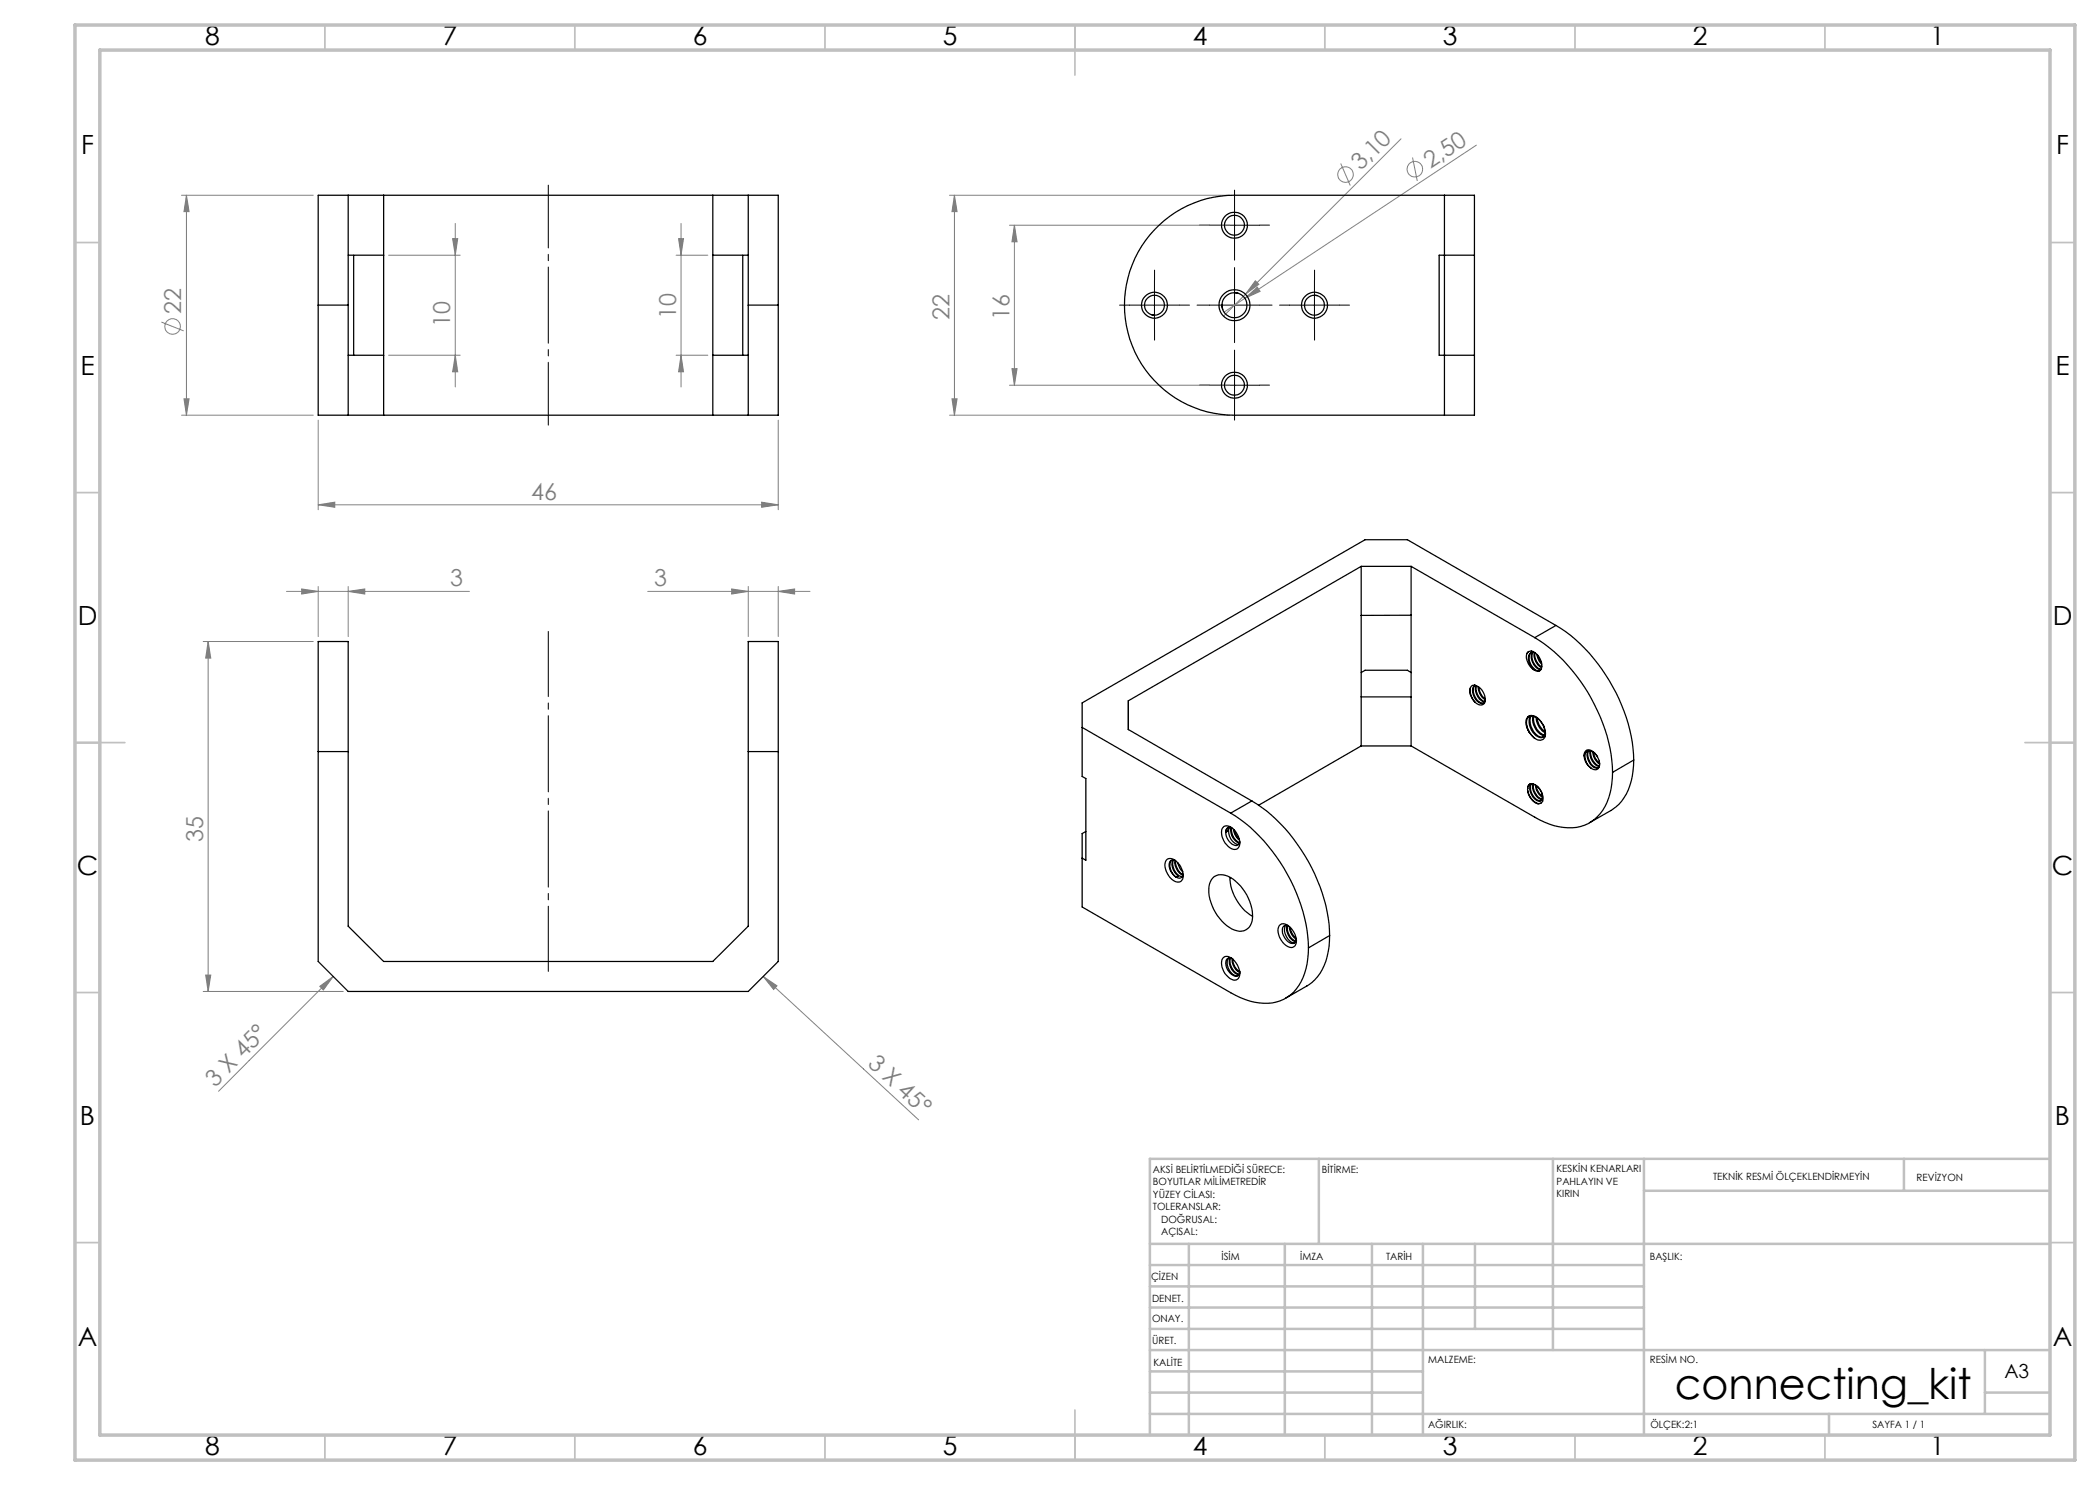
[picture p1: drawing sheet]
<svg xmlns="http://www.w3.org/2000/svg" width="420mm" height="297mm" viewBox="0 0 420 297" stroke-linecap="round" stroke-linejoin="round" font-family="sans-serif">
<g fill="none" stroke="#808080" stroke-width=".2">
<path d="M36.3 39h26.4M37.3 39l.5 3.3h-1zM37.3 39v44M189.9 39h56M190.9 39l.5 3.3h-1zM190.9 39v44M268.1 32.7l2 4.4M280.2 27.8l-31.1 31M282.5 31.5l1 4.7M295.3 29l-50.5 33.4M77.7 51h14.3M90.5 47.7h1l-.4 3.3z"/>
<path d="M91.1 44.7v32.7M135.2 51h6.4M135.7 47.7h1l-.5 3.3zM136.2 44.7v32.7M201.9 45h44M202.9 45v32M202.9 45l.5 3.4h-1zM249 59.7l2.5-2.3 .5 .9zM249.1 58.8l-4.4 4.4M251.1 56.2l.7 .7-2.7 1.9zM32.3 64.4l4.4 1.8M36.8 79.8h1l-.5 3.2z"/>
<path d="M77.7 71h14.3M91.1 71l.4 3.4h-1zM135.2 71h6.4M136.2 71l.5 3.4h-1zM190.4 79.8h1l-.5 3.2zM201.9 77h44M202.4 73.7h1l-.5 3.3zM36.3 83h26.4M63.6 84v17.9M155.6 84v17.9M189.9 83h56M57.3 118.3h36.6"/>
<path d="M60.3 117.8l3.3 .5-3.3 .5zM63.6 101l3.4-.6v1.1zM63.6 117.3v10M63.6 101h92M69.6 118.3l3.4-.5v1zM69.6 117.3v10M129.5 118.3h32.5M146.3 117.8l3.3 .5-3.3 .5zM149.6 117.3v10M152.3 100.4l3.3 .6-3.3 .5zM155.6 118.3l3.3-.5v1zM155.6 117.3v10"/>
<path d="M40.6 128.3h22.1M41.6 128.3l.6 3.3h-1.1zM41.6 128.3v70M40.6 198.3h28.1M41.1 195h1.1l-.6 3.3zM64 197.3l2.6-2-1.9 2.7zM66.6 195.3l-22.9 23M152.6 195.3l2.8 1.9-.7 .7zM152.6 195.3l31.1 28.7"/>
<circle cx="269.1" cy="34.9" r="1.55"/>
<circle cx="283" cy="33.8" r="1.55"/>
<circle cx="34.5" cy="65.3" r="1.56"/>
</g>
<path d="M109.7 37v48" fill="none" stroke="#000" stroke-width=".2" stroke-dasharray="15.2 1.3 1.3 1.3" stroke-dashoffset="2.7"/>
<g fill="none" stroke="#000" stroke-width=".2" stroke-dasharray="15.2 1.3 1.3 1.3">
<path d="M230.9 56v-2M241.9 45h-2M246.9 56v-2.5M246.9 40v-2M246.9 50v2M251.9 45h2M262.9 56v-2M225.9 61h-2M230.9 66v2M235.9 61h2M241.9 61h-2.5M241.9 77h-2"/>
<path d="M246.9 66v2.5M246.9 72v-2M251.9 61h2.5M251.9 77h2M257.9 61h-2M262.9 66v2M267.9 61h2M246.9 82v2"/>
</g>
<path d="M109.7 126.3v68" fill="none" stroke="#000" stroke-width=".2" stroke-dasharray="15.2 1.3 1.3 1.3" stroke-dashoffset="2.2"/>
<path d="M230.9 56.1v9.9M241.9 45h10M246.9 40v10.1M246.9 56.1v9.9M262.9 56.1v9.9M225.9 61h10M241.9 61h10M241.9 77h10M246.9 72v10.1M257.9 61h10" fill="none" stroke="#000" stroke-width=".2"/>
<g fill="none" stroke="#c0c0c0" stroke-width=".35">
<path d="M65 5v5M115 5v5M165 5v5M215 5v10M265 5v5M315 5v5M365 5v5M15 48.5h5M410 48.5h5M15 98.5h5M410 98.5h5M15 148.5h10"/>
<path d="M405 148.5h10M15 198.5h5M410 198.5h5M15 248.5h5M410 248.5h5M65 287v5M115 287v5M165 287v5M215 282v10M265 287v5M315 287v5M365 287v5"/>
</g>
<g fill="none" stroke="#c0c0c0" stroke-width=".5">
<path d="M263.8 231.8v17M310.6 231.8v38.2M328.8 231.8v55.2M328.8 238.2h81.2M380.8 231.8v6.4M410 231.8h-180v55.2M230 248.8h180M230 257.3h98.8M230 253h98.8M237.8 248.8v38.2M257 248.8v38.2M274.4 248.8v38.2"/>
<path d="M284.6 248.8v38.2M295 248.8v17M230 265.8h98.8M230 261.5h98.8M230 278.5h54.6M230 274.3h54.6M230 270h180M397 278.5h13M397 270v12.8M230 282.8h180M365.8 282.8v4.2"/>
</g>
<path d="M15 5h400v287h-400zM20 10h390v277h-390z" fill="none" stroke="#c0c0c0" stroke-width=".7"/>
<g fill="#808080">
<path d="M249 59.7l2.5-2.3 .5 .9z"/>
<path d="M64 197.3l2.6-2-1.9 2.7z"/>
<path d="M251.1 56.2l.7 .7-2.7 1.9z"/>
<path d="M152.6 195.3l2.8 1.9-.7 .7z"/>
<path d="M63.6 101l3.4-.6v1.1zM152.3 100.4l3.3 .6-3.3 .5zM60.3 117.8l3.3 .5-3.3 .5zM69.6 118.3l3.4-.5v1z"/>
<path d="M146.3 117.8l3.3 .5-3.3 .5zM155.6 118.3l3.3-.5v1z"/>
<path d="M136.2 71l.5 3.4h-1zM135.7 47.7h1l-.5 3.3z"/>
<path d="M36.8 79.8h1l-.5 3.2zM37.3 39l.5 3.3h-1zM190.4 79.8h1l-.5 3.2zM190.9 39l.5 3.3h-1z"/>
<path d="M90.5 47.7h1l-.4 3.3zM91.1 71l.4 3.4h-1zM41.6 128.3l.6 3.3h-1.1zM41.1 195h1.1l-.6 3.3zM202.9 45l.5 3.4h-1zM202.4 73.7h1l-.5 3.3z"/>
</g>
<g fill="none" stroke="#000" stroke-width=".25">
<path d="M69.6 39v22M76.7 39v44M142.6 39v44M149.6 39v22M288.9 39v44M69.6 51h7.1M70.7 51v20M142.6 51h7M148.6 51v20M231.8 45a22 22 0 0 1 15.1-6h48v44h-48a22 22 0 0 1-20.4-13.9 22 22 0 0 1 5.3-24.1zM246.9 58.6l.7 .1M262.9 59.1h.5"/>
<path d="M294.9 51h-7.1v20h7.1M63.6 61v22h92v-22M63.6 61v-22h92v22M63.6 61h6M69.6 61v22M69.6 71h7.1M142.6 71h7M149.6 61v22M149.6 61h6M230.4 63h.5M244.4 61l.1 .9M272.2 113.3h10"/>
<path d="M272.2 113.3l-46.5 26.9v5.7M272.2 113.3v35.9M282.2 113.3l24.8 14.2M282.2 113.3v35.9M272.2 139.4h10M272.2 134.5l.8-.4h8.5l.7 .4M282.2 123l-10 .1M294 137.6a3.7 3.7 0 0 0 1 2.8M295 137a1.63 1.63 0 0 0-.3 2.2 1.87 1.87 0 0 0 2 1.4l.3-.5v-.3M295 137.1a2.54 2.54 0 0 0 1.2 3.5h.6M295.2 137.1a2.73 2.73 0 0 0 1.7 3.3M295.3 137.2a2.76 2.76 0 0 0 1.7 3.1"/>
<path d="M295.6 137.3a3.2 3.2 0 0 1 1.4 2.5M295.6 137.3a.95 .95 0 0 0-1.1-.2 .95 .95 0 0 0-.5 1l.1 .9 .9 1.4M295.6 137.3v.2a2.96 2.96 0 0 0 1.4 2.4M295.8 137.4a3.1 3.1 0 0 0 1.2 2.4M297 139.8a1.02 1.02 0 0 1-.5 1.2 1.02 1.02 0 0 1-1.3-.4l-.2-.2M305.4 130.7a1.13 1.13 0 0 1 1.9 .1 2.75 2.75 0 0 1 .8 3.2l-.4 .2-.7-.1M305.4 130.7a3.1 3.1 0 0 0 1.6 3.4M305.8 130.3l-.4 .4M306.3 130.5a1.77 1.77 0 0 0-.2 2.4 2.29 2.29 0 0 0 1.7 1.3l.2-.1M306.5 130.5a2.56 2.56 0 0 0 1.7 3.4M306.6 130.5a2.65 2.65 0 0 0 1.6 3.3M306.9 130.5a2.88 2.88 0 0 0 1.4 3"/>
<path d="M307 127.5a34.3 34.3 0 0 1 15.5 27M307 130.5a1.03 1.03 0 0 0-1.2 .3 1.03 1.03 0 0 0-.1 1.1 3.3 3.3 0 0 0 1.3 2.2M307 130.6a2.9 2.9 0 0 0 1.3 2.8M307.4 130.9v.1a3.2 3.2 0 0 0 .9 1.8M307.6 131.1l.2 .8 .5 .6M311.2 125.1a33.6 33.6 0 0 1 13.1 15.9 29.7 29.7 0 0 1 2.4 11M311.2 125.1l-29.7-17.2h-8.5l-56.6 32.7v14.7l.8 .4v16.3l-.8-.4M311.2 125.1l-4.2 2.4M63.6 150.3v-22h6v22M63.6 150.3h6M63.6 150.3v42l6 6h80l6-6v-42M69.6 150.3v34.9l7.1 7.1h65.9l7-7.1v-34.9"/>
<path d="M149.6 150.3v-22h6v22M149.6 150.3h6M216.4 145.5l29.7 17.1M225.7 145.9l24.7 14.3M272.2 149.2l-20.5 11.8M272.2 149.2h10M282.2 149.2l24.8 14.2a12 12 0 0 0 9.9 1.7 9 9 0 0 0 5.3-7.4l.3-3.2M305.3 145a4.4 4.4 0 0 0 1.7 2.7M305.5 143.5a2.67 2.67 0 0 0 .4 3M305.5 143.5l.3-.3a2.43 2.43 0 0 1 2.7 1.6 2.41 2.41 0 0 1 .1 3.1 1.79 1.79 0 0 1-2.3-.8l-.4-.6M305.5 158.1a3.3 3.3 0 0 0 2.2 2.6l.5-.1M305.9 143.2a2.19 2.19 0 0 0-.4 2.6l.4 .7"/>
<path d="M306 156.8a.91 .91 0 0 0-.5 .9M306.1 143.2a3.2 3.2 0 0 0 2.3 4.3h.1a1.11 1.11 0 0 0 .4-1.5 3.3 3.3 0 0 0-2.7-2.8l-.7 .3M306.2 156.8a2.59 2.59 0 0 0 1.5 3.4 .8 .8 0 0 0 .8-.4 .8 .8 0 0 0-.1-.8 3.2 3.2 0 0 0-1.4-2.1M306.2 143.2a3.3 3.3 0 0 0 1.9 4.2l.7-.1M306.3 156.8a2.67 2.67 0 0 0 1.6 3.4l.4-.1M306.6 143.2a3.4 3.4 0 0 0 2.3 3.9M306.6 156.8a2.73 2.73 0 0 0 1.8 3.1M306.7 156.8a2.72 2.72 0 0 0 1.7 3M306.7 143.3a3.5 3.5 0 0 0 2.2 3.7M307 156.9a.85 .85 0 0 0-1.1-.1 .85 .85 0 0 0-.4 .9M307 156.9a3.2 3.2 0 0 1 1.5 3.3 1.22 1.22 0 0 1-2-.1l-.7-1.1-.3-1.3M307.1 157a3.1 3.1 0 0 0 1.4 2.5"/>
<path d="M307.2 143.5a3.6 3.6 0 0 0 1.8 3M307.2 157.1l.1 .1a3.1 3.1 0 0 0 1.2 2.1M307.4 143.6l.4 1.4 .6 .8 .6 .5M316.8 151.2a3.2 3.2 0 0 0 1.4 2.5M316.8 151.2a1.01 1.01 0 0 1 .6-1.2 1.01 1.01 0 0 1 1.2 .4 2.56 2.56 0 0 1 1 3.4l-.6 .1-.8-.2M316.8 151.2a1.01 1.01 0 0 1 .6-1 1.01 1.01 0 0 1 1.1 .2l1 1M317.5 150.2a1.92 1.92 0 0 0-.1 2.5l.8 1M317.6 150.1a2.65 2.65 0 0 0 1.8 3.5l.3-.1 .2-.4M317.7 150.1a2.61 2.61 0 0 0 1.8 3.4h.3M318 150.2a2.75 2.75 0 0 0 1.9 3.1M318.2 150.2a2.82 2.82 0 0 0 1.7 3M318.6 150.4a3 3 0 0 0 1.3 2.4"/>
<path d="M318.7 150.5v.2a3.5 3.5 0 0 0 1.2 2M326.7 152a12.1 12.1 0 0 1-3.5 9.4l-5.3 3.1M326.7 152l-4.2 2.5M217.2 166.3l-.8 .4v14.7l29.7 17.1a12 12 0 0 0 9.9 1.7 9 9 0 0 0 5.4-7.4l.3-3.2M233.5 171.8l.2-.1a3.1 3.1 0 0 1 2.9 3 1.19 1.19 0 0 1-.3 1.4 1.19 1.19 0 0 1-1.3 .2 3.8 3.8 0 0 1-1.9-4zM234.3 172.1a2.61 2.61 0 0 0 .9 3.3M234.6 172a2.78 2.78 0 0 0 1.1 3.2l-.5 .2M234.7 172a2.63 2.63 0 0 0 1.7 3.3M235 172.1a2.94 2.94 0 0 0 1.6 2.9M235.1 172.1a.88 .88 0 0 0-1 .1 .88 .88 0 0 0-.3 1l.4 1.1 1 1.1M235.1 172.2a2.77 2.77 0 0 0 1.5 2.7M235.6 172.6l.5 1.2 .4 .5"/>
<path d="M236.6 174.9v.2a.82 .82 0 0 1-1.4 .3M242.6 175.6a2.84 2.84 0 0 1 3.5-.1 9.3 9.3 0 0 1 4.3 8.6 2.45 2.45 0 0 1-3.5 1.9 9 9 0 0 1-5-9.2zM244.8 165.3a2.02 2.02 0 0 1 2.4 1.2 2.63 2.63 0 0 1 .3 3.3l-.3 .1a3.1 3.1 0 0 1-2.9-3v-.4a1.29 1.29 0 0 1 .5-1.2zM245.1 166.5a2.69 2.69 0 0 0 2.2 2.6 .87 .87 0 0 0 .7-.8M245.2 166.2h.4M245.6 166.2l-.5 .3M245.6 165.5a1.02 1.02 0 0 0-.5 1M245.8 165.5l-.2 .7M245.9 165.5a2.55 2.55 0 0 0 1.8 3.4M246 175.5a9.7 9.7 0 0 0 4.5 7.8M246.1 162.6a34.1 34.1 0 0 1 13.2 15.9 30.1 30.1 0 0 1 2.4 11.1M246.2 165.5a2.78 2.78 0 0 0 1.7 3.1"/>
<path d="M246.3 165.6a2.88 2.88 0 0 0 1.6 2.9M246.3 165.6a.82 .82 0 0 0-.9 0 .82 .82 0 0 0-.3 .9M246.7 165.9a3 3 0 0 0 1.2 2.1M246.9 166a2.81 2.81 0 0 0 1 1.8M250.4 160.2a33.6 33.6 0 0 1 13.6 17.2 29.2 29.2 0 0 1 1.9 9.7M250.4 160.2l-4.3 2.4M244.6 191.6a1.55 1.55 0 0 1 2.3 .6 2.75 2.75 0 0 1 .6 3.7 2.08 2.08 0 0 1-2.5-1.2 3 3 0 0 1-.4-3.1zM245.7 191.7a2.63 2.63 0 0 0 1.6 3.5l.3-.1M246 191.6a2.68 2.68 0 0 0 1.8 3.3M246.1 191.6a2.75 2.75 0 0 0 1.7 3.2M246.5 191.8a2.9 2.9 0 0 0 1.4 2.7M246.6 191.8a.93 .93 0 0 0-1.2 0 .93 .93 0 0 0-.2 1.2 2.35 2.35 0 0 0 2.3 2.2 .92 .92 0 0 0 .5-1"/>
<path d="M246.6 191.9a3.1 3.1 0 0 0 1.3 2.5M255.9 185.1a1.36 1.36 0 0 1 2.1 .3 3.4 3.4 0 0 1 1 3.8 1.36 1.36 0 0 1-2.1-.3 3.4 3.4 0 0 1-1-3.8zM257.1 185.1a2.75 2.75 0 0 0 1.5 3.5l.4-.1M257.4 185.1a2.81 2.81 0 0 0 1.7 3.2M257.5 185.1a2.81 2.81 0 0 0 1.7 3.1M257.7 185.1a.87 .87 0 0 0-1 .2 .87 .87 0 0 0-.2 .9 2.57 2.57 0 0 0 2.2 2.5 .95 .95 0 0 0 .6-1M257.9 185.3v.4a3 3 0 0 0 1.4 2.2M258 185.5v.1a3.5 3.5 0 0 0 1.2 2M265.9 187.1a11.9 11.9 0 0 1-3.5 9.4l-5.3 3.1M265.9 187.1l-4.2 2.5"/>
<circle cx="246.9" cy="45.1" r="2.6"/>
<circle cx="246.9" cy="45" r="2"/>
<circle cx="230.9" cy="61" r="2"/>
<circle cx="230.9" cy="61" r="2.59"/>
<circle cx="246.9" cy="77" r="2.6"/>
<circle cx="246.9" cy="77" r="2"/>
<circle cx="246.9" cy="61.1" r="3.1"/>
<circle cx="246.9" cy="61" r="2.49"/>
<circle cx="262.9" cy="61" r="2"/>
<circle cx="262.9" cy="61" r="2.59"/>
</g>
<text font-size="8.5" x="334.9" y="279.7">connecting_kit</text>
<g font-size="5.3">
<text x="41" y="9">8</text>
<text x="88.5" y="9">7</text>
<text x="138.5" y="9">6</text>
<text x="188.5" y="9">5</text>
<text x="238.5" y="9">4</text>
<text x="288.5" y="9">3</text>
<text x="338.5" y="9">2</text>
<text x="386" y="9">1</text>
<text x="16.2" y="30.8">F</text>
<text x="411.2" y="30.8">F</text>
<text x="16.1" y="75">E</text>
<text x="411.1" y="75">E</text>
<text x="15.5" y="125">D</text>
<text x="410.5" y="125">D</text>
<text x="15.4" y="175">C</text>
<text x="410.4" y="175">C</text>
<text x="16" y="225">B</text>
<text x="411" y="225">B</text>
<text x="15.5" y="269.3">A</text>
<text x="410.5" y="269.3">A</text>
<text x="41" y="291">8</text>
<text x="88.5" y="291">7</text>
<text x="138.5" y="291">6</text>
<text x="188.5" y="291">5</text>
<text x="238.5" y="291">4</text>
<text x="288.5" y="291">3</text>
<text x="338.5" y="291">2</text>
<text x="386" y="291">1</text>
</g>
<g font-size="4.7" fill="#808080">
<text x="272.1" y="34.3" transform="rotate(-45 272.1 34.3)">3,10</text>
<text x="286.1" y="33.8" transform="rotate(-33 286.1 33.8)">2,50</text>
<text x="36.2" y="62.7" transform="rotate(-90 36.2 62.7)">22</text>
<text x="90" y="65.4" transform="rotate(-90 90 65.4)">10</text>
<text x="135.2" y="63.8" transform="rotate(-90 135.2 63.8)">10</text>
<text x="189.9" y="64" transform="rotate(-90 189.9 64)">22</text>
<text x="201.9" y="64" transform="rotate(-90 201.9 64)">16</text>
<text x="106.2" y="99.9">46</text>
<text x="90" y="117.3">3</text>
<text x="130.9" y="117.3">3</text>
<text x="40.6" y="168.4" transform="rotate(-90 40.6 168.4)">35</text>
<text x="173.4" y="213" transform="rotate(43 173.4 213)">3 X 45°</text>
<text x="43" y="217.5" transform="rotate(-45 43 217.5)">3 X 45°</text>
</g>
<text font-size="3.9" x="400.9" y="275.5">A3</text>
<g font-size="2">
<text x="230.6" y="234.6">AKSİ BELİRTİLMEDİĞİ SÜRECE:</text>
<text x="230.6" y="237.1">BOYUTLAR MİLİMETREDİR</text>
<text x="230.6" y="239.6">YÜZEY CİLASI:</text>
<text x="264.4" y="234.6">BİTİRME:</text>
<text x="311.3" y="234.5">KESKİN KENARLARI</text>
<text x="311.3" y="237">PAHLAYIN VE</text>
<text x="311.3" y="239.5">KIRIN</text>
<text x="342.6" y="236">TEKNİK RESMİ ÖLÇEKLENDİRMEYİN</text>
<text x="383.3" y="236.2">REVİZYON</text>
<text x="230.6" y="242.1">TOLERANSLAR:</text>
<text x="232.2" y="244.6">DOĞRUSAL:</text>
<text x="232.2" y="247.1">AÇISAL:</text>
<text x="244.3" y="252">İSİM</text>
<text x="260" y="251.9">İMZA</text>
<text x="277.2" y="251.9">TARİH</text>
<text x="330" y="251.9">BAŞLIK:</text>
<text x="230.2" y="256.1">ÇİZEN</text>
<text x="230.4" y="260.3">DENET.</text>
<text x="230.4" y="264.4">ONAY.</text>
<text x="230.5" y="268.8">ÜRET.</text>
<text x="230.7" y="273.1">KALİTE</text>
<text x="285.7" y="272.5">MALZEME:</text>
<text x="330" y="272.5">RESİM NO.</text>
<text x="285.6" y="285.5">AĞIRLIK:</text>
<text x="330.1" y="285.6">ÖLÇEK:2:1</text>
<text x="374.5" y="285.6">SAYFA 1 / 1</text>
</g>
</svg>
